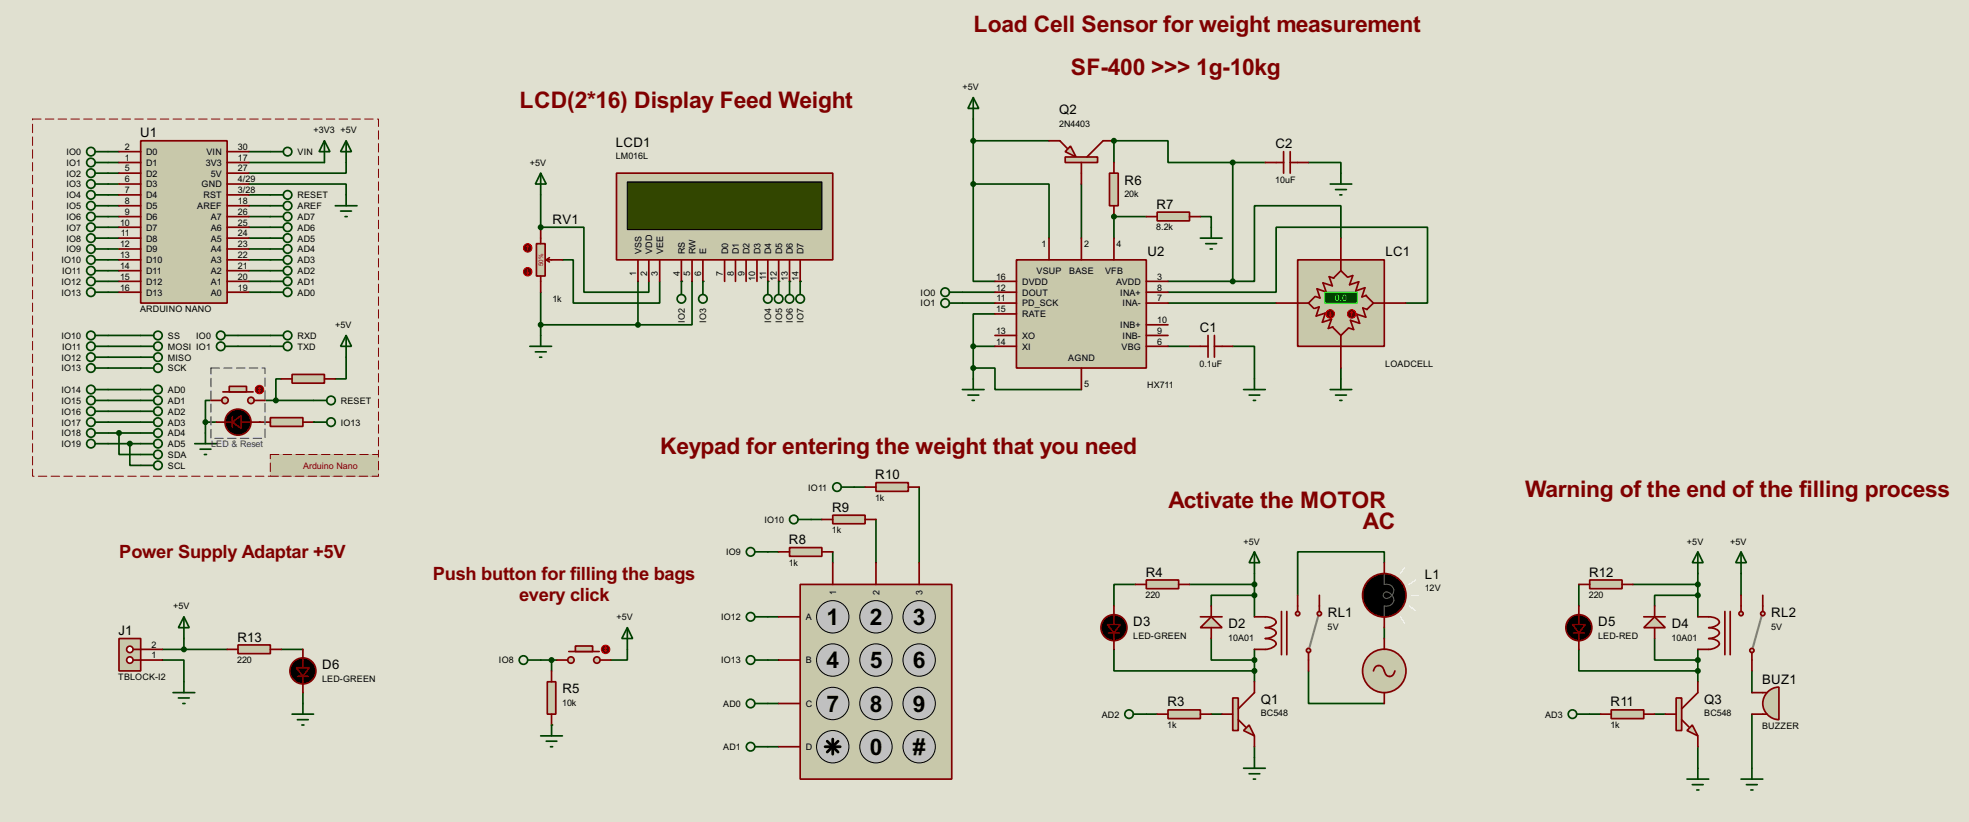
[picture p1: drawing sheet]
<svg xmlns="http://www.w3.org/2000/svg" width="462mm" height="193mm" viewBox="0 0 462 193" stroke-linecap="round" stroke-linejoin="round" font-family="sans-serif">
<path d="M0 0h462.4v193h-462.4z" fill="#e0e0d0"/>
<path d="M81.3 83.9v5.1h-2.5" fill="none" stroke="#004000" stroke-width=".4"/>
<circle cx="61" cy="99.1" r=".2" fill="#004000"/>
<path d="M25.4 78.8h7.7M25.4 81.3h7.7M25.4 83.9h7.7M25.4 86.4h7.7" fill="none" stroke="#004000" stroke-width=".4"/>
<circle cx="73.7" cy="99.1" r=".2" fill="#004000"/>
<g fill="none" stroke="#004000" stroke-width=".4">
<path d="M25.4 38.2h2.6M25.4 35.6h2.6M58.5 38.2h17.7M58.5 35.6h5M81.3 38.2v2.5h-22.8M25.4 40.7h2.6M25.4 43.2h2.6M25.4 45.8h2.6M25.4 48.3h2.6M25.4 50.9h2.6M25.4 53.4h2.6M25.4 55.9h2.6"/>
<path d="M25.4 58.5h2.6M58.5 43.2h22.8v2.6M58.5 45.8h5M58.5 48.3h5M58.5 50.9h5M58.5 53.4h5M58.5 55.9h5M58.5 58.5h5M127 45.8v7.6M25.4 61h2.6M25.4 63.6h2.6M25.4 66.1h2.6"/>
<path d="M25.4 68.6h2.6M55.9 78.8h7.6M58.5 61h5M58.5 63.6h5M58.5 66.1h5M58.5 68.6h5M127 68.6v10.2M127 76.3h22.9M132.1 61h2.6v10.2h20.3v-5.1M149.9 66.1v10.2M162.6 66.1v10.2h-12.7M25.4 91.5h7.7"/>
<path d="M25.4 94h7.7M25.4 96.6h7.7M25.4 99.1h7.7M48.3 99.1h2.5M48.3 99.1v2.6M49.6 94h-1.3v5.1M55.9 81.3h7.6M62.3 94h11.4M66.1 89h-1.3v5M25.4 101.7h7.7M25.4 104.2h7.7M28 101.7v5h5.1"/>
<path d="M30.5 104.2v5.1h2.6M307.4 157.5v7.7h17.8"/>
</g>
<circle cx="127" cy="53.4" r=".2" fill="#004000"/>
<path d="M127 53.4h10.2v15.2h15.2v-2.5" fill="none" stroke="#004000" stroke-width=".4"/>
<g fill="#004000">
<circle cx="160.1" cy="66.1" r=".2"/>
<circle cx="165.1" cy="66.1" r=".2"/>
<circle cx="180.4" cy="66.1" r=".2"/>
<circle cx="182.9" cy="66.1" r=".2"/>
<circle cx="185.5" cy="66.1" r=".2"/>
<circle cx="188" cy="66.1" r=".2"/>
</g>
<path d="M266.7 137.2h-5v5.1M279.4 137.2h15.3M294.7 139.8h-10.2v2.5M294.7 134.7v10.1M325.2 132.1v-2.5h-20.4v10.2M261.7 152.5v5h33M284.5 149.9v5.1h10.2M294.7 152.5v7.6M325.2 147.4v2.5M269.3 167.7h2.5M284.5 167.7h2.6M294.7 175.3v2.6" fill="none" stroke="#004000" stroke-width=".4"/>
<circle cx="129.6" cy="170.2" r=".2" fill="#004000"/>
<g fill="none" stroke="#004000" stroke-width=".4">
<path d="M228.6 28v15.2M228.6 33.1h17.8M228.6 43.2v22.9h5.1M228.6 43.2h17.8v12.7M254 43.2v12.7M261.7 50.9v5M274.4 68.6h25.4v-15.2h35.5v17.8h-5.1M274.4 71.2h25.4M274.4 81.3h5M289.6 81.3h5.1v7.7M315 86.4v2.6M127 155h3.8"/>
<path d="M129.6 155v2.5M147.4 152.5v2.5h-3.9"/>
</g>
<circle cx="261.7" cy="50.9" r=".2" fill="#004000"/>
<path d="M261.7 33.1v5.1M297.2 38.2h-7.6v27.9M261.7 50.9h7.6M282 50.9h2.5v2.5M315 55.9v-7.6h-20.3v17.8h-5.1M274.4 66.1h15.2" fill="none" stroke="#004000" stroke-width=".4"/>
<circle cx="261.7" cy="33.1" r=".2" fill="#004000"/>
<g fill="none" stroke="#004000" stroke-width=".4">
<path d="M22.4 35.6h3M22.4 38.2h3M81.3 33.1l1.3 2.5h-2.6zM81.3 33.1v5.1M261.7 33.1h12.7v5.1h15.2M307.4 38.2h7.6v2.5M22.4 53.4h3M22.4 50.9h3M22.4 48.3h3M22.4 45.8h3M22.4 43.2h3M22.4 40.7h3"/>
<path d="M22.4 55.9h3M22.4 58.5h3M63.5 48.3h3.1M63.5 55.9h3.1M63.5 58.5h3.1M22.4 68.6h3M22.4 61h3M22.4 63.6h3M22.4 66.1h3M33.1 78.8h3M63.5 68.6h3.1M63.5 61h3.1"/>
<path d="M63.5 63.6h3.1M63.5 66.1h3.1M226.1 68.6h7.6M226.1 71.2h7.6M233.7 73.7h-5.1v7.6M33.1 81.3h3M33.1 83.9h3M33.1 86.4h3M228.6 86.4h5.1v5.1h20.3M228.6 81.3h5.1M228.6 81.3v7.7M200.7 114.4h2.5"/>
<path d="M215.9 114.4v17.7M180.4 129.6h2.5M190.5 122h2.6M195.6 129.6v2.5M205.8 122v10.1M370.9 137.2v5.1M383.6 137.2h15.2M398.8 139.8h-10.1v2.5M398.8 134.7v10.1M409 134.7v5.1M38.1 155h5.1v5.1M38.1 152.5h15.3"/>
<path d="M43.2 149.9v2.6M66.1 152.5h5.1M180.4 144.8h2.5M180.4 155h2.5M370.9 152.5v5h27.9M388.7 149.9v5.1h10.1M398.8 152.5v7.6M411.5 157.5v5.1M71.2 162.6v2.6M180.4 165.2h2.5M180.4 175.3h2.5M373.4 167.7h2.6"/>
<path d="M388.7 167.7h2.5M398.8 175.3v5.1M411.5 167.7v12.7"/>
<circle cx="21.3" cy="35.6" r="1"/>
<circle cx="21.3" cy="38.2" r="1"/>
<circle cx="21.3" cy="40.7" r="1"/>
<circle cx="21.3" cy="43.2" r="1"/>
<circle cx="21.3" cy="45.8" r="1"/>
<circle cx="21.3" cy="48.3" r="1"/>
<circle cx="21.3" cy="50.9" r="1"/>
<circle cx="21.3" cy="53.4" r="1"/>
<circle cx="21.3" cy="58.5" r="1"/>
<circle cx="21.3" cy="55.9" r="1"/>
<circle cx="67.5" cy="48.3" r="1"/>
<circle cx="67.5" cy="58.5" r="1"/>
<circle cx="67.5" cy="55.9" r="1"/>
<circle cx="21.3" cy="61" r="1"/>
<circle cx="21.3" cy="63.6" r="1"/>
<circle cx="21.3" cy="66.1" r="1"/>
<circle cx="21.3" cy="68.6" r="1"/>
<circle cx="37.1" cy="78.8" r="1"/>
<circle cx="67.5" cy="66.1" r="1"/>
<circle cx="67.5" cy="63.6" r="1"/>
<circle cx="67.5" cy="68.6" r="1"/>
<circle cx="67.5" cy="61" r="1"/>
<circle cx="37.1" cy="86.4" r="1"/>
<circle cx="37.1" cy="81.3" r="1"/>
<circle cx="37.1" cy="83.9" r="1"/>
</g>
<path d="M68.6 87.9h7.6v2.1h-7.6z" fill="#c8c8aa" stroke="#800000" stroke-width=".4"/>
<path d="M50.8 99.1h3.8M54.6 97.8v2.6M56.7 99.1h4.3M66.1 89h2.5M76.2 89h2.6" fill="none" stroke="#800000" stroke-width=".4"/>
<path d="M81.3 78.8l1.3 2.5h-2.6zM81.3 78.8v5.1" fill="none" stroke="#004000" stroke-width=".4"/>
<g fill="#000" stroke="#800000" stroke-width=".4">
<path d="M54.6 99.1l2.1-1.5v3z"/>
<circle cx="55.9" cy="99.1" r="3.1"/>
</g>
<path d="M63.5 98.1h7.7v2h-7.7z" fill="#c8c8aa" stroke="#800000" stroke-width=".4"/>
<path d="M61 99.1h2.5M71.2 99.1h2.5" fill="none" stroke="#800000" stroke-width=".4"/>
<g fill="none" stroke="#004000" stroke-width=".4">
<path d="M63.5 78.8h3.1M63.5 81.3h3.1M45.8 104.2h5M47 105.5h2.6M48 106.7h.5M48.3 101.7v2.5"/>
<circle cx="67.5" cy="78.8" r="1"/>
<circle cx="67.5" cy="81.3" r="1"/>
</g>
<path d="M49.6 86.4h12.7v16.5h-12.7z" fill="none" stroke="#e0e0d0" stroke-width=".23"/>
<path d="M49.6 86.4h12.7v16.5h-12.7z" fill="none" stroke="#0000c0" stroke-width=".23" stroke-dasharray="2 1"/>
<g fill="#c8c8aa" stroke="#800000" stroke-width=".4">
<circle cx="58.9" cy="94" r=".75"/>
<circle cx="52.8" cy="94" r=".75"/>
</g>
<path d="M52.4 92h7.1" fill="none" stroke="#800000" stroke-width=".4"/>
<path d="M53.9 90.7h4v1.3h-4z" fill="#c8c8aa" stroke="#800000" stroke-width=".4"/>
<path d="M49.6 94h2.5M59.7 94h2.6" fill="none" stroke="#800000" stroke-width=".4"/>
<circle cx="60.9" cy="91.5" r="1" fill="#400000" stroke="#f00" stroke-width=".23"/>
<path d="M60.7 91.7l.3 .3M61 91v1M61 91l-.3 .2M61 91l.2 .2M61.2 91.7l-.2 .3" fill="none" stroke="#f00" stroke-width=".23"/>
<g fill="none" stroke="#004000" stroke-width=".4">
<path d="M22.4 78.8h3M52.9 78.8h3M22.4 81.3h3M22.4 83.9h3M22.4 86.4h3M22.4 99.1h3M22.4 91.5h3M22.4 94h3M22.4 96.6h3M33.1 99.1h3M33.1 91.5h3M33.1 94h3"/>
<path d="M33.1 96.6h3M52.9 81.3h3M73.7 99.1h3M73.7 94h3M22.4 101.7h3M22.4 104.2h3M33.1 101.7h3M33.1 104.2h3"/>
<circle cx="21.3" cy="78.8" r="1"/>
<circle cx="51.8" cy="78.8" r="1"/>
<circle cx="21.3" cy="99.1" r="1"/>
<circle cx="21.3" cy="96.6" r="1"/>
<circle cx="21.3" cy="94" r="1"/>
<circle cx="21.3" cy="81.3" r="1"/>
<circle cx="21.3" cy="86.4" r="1"/>
<circle cx="21.3" cy="83.9" r="1"/>
<circle cx="21.3" cy="91.5" r="1"/>
<circle cx="37.1" cy="96.6" r="1"/>
<circle cx="37.1" cy="99.1" r="1"/>
<circle cx="37.1" cy="94" r="1"/>
<circle cx="37.1" cy="91.5" r="1"/>
<circle cx="51.8" cy="81.3" r="1"/>
<circle cx="77.7" cy="99.1" r="1"/>
<circle cx="77.7" cy="94" r="1"/>
<circle cx="21.3" cy="101.7" r="1"/>
<circle cx="21.3" cy="104.2" r="1"/>
<circle cx="37.1" cy="104.2" r="1"/>
<circle cx="37.1" cy="101.7" r="1"/>
</g>
<g fill="#004000" stroke="#004000" stroke-width=".4">
<circle cx="64.8" cy="94" r=".5"/>
<circle cx="48.2" cy="99.1" r=".5"/>
</g>
<path d="M7.7 28h81.2v83.8h-81.2z" fill="none" stroke="#e0e0d0" stroke-width=".23"/>
<path d="M7.7 28h81.2v83.8h-81.2z" fill="none" stroke="#800000" stroke-width=".23" stroke-dasharray="2 1"/>
<g fill="#c8c8aa">
<path d="M63.5 106.7h25.4v5.1h-25.4z" fill-rule="evenodd"/>
<path d="M63.5 106.7h25.4v5.1h-25.4z" fill-rule="evenodd"/>
</g>
<path d="M63.5 106.7h25.4v5.1h-25.4z" fill="none" stroke="#c8c8aa" stroke-width=".23"/>
<path d="M63.5 106.7h25.4v5.1h-25.4z" fill="none" stroke="#800000" stroke-width=".23" stroke-dasharray="2 1"/>
<g fill="none" stroke="#004000" stroke-width=".4">
<path d="M33.1 106.7h3M33.1 109.3h3"/>
<circle cx="37.1" cy="109.3" r="1"/>
<circle cx="37.1" cy="106.7" r="1"/>
</g>
<g fill="#004000" stroke="#004000" stroke-width=".4">
<circle cx="27.9" cy="101.7" r=".5"/>
<circle cx="30.5" cy="104.2" r=".5"/>
</g>
<path d="M33.1 33.1h20.3v38.1h-20.3z" fill="#c8c8aa" stroke="#800000" stroke-width=".4"/>
<g fill="none" stroke="#800000" stroke-width=".4">
<path d="M28 38.2h5.1M28 35.6h5.1M53.4 38.2h5.1M53.4 35.6h5.1M28 40.7h5.1M28 43.2h5.1M28 45.8h5.1M28 48.3h5.1M28 50.9h5.1M28 53.4h5.1M28 55.9h5.1M28 58.5h5.1"/>
<path d="M53.4 40.7h5.1M53.4 43.2h5.1M53.4 45.8h5.1M53.4 48.3h5.1M53.4 50.9h5.1M53.4 53.4h5.1M53.4 55.9h5.1M53.4 58.5h5.1M28 61h5.1M28 63.6h5.1M28 66.1h5.1M28 68.6h5.1"/>
<path d="M53.4 61h5.1M53.4 63.6h5.1M53.4 66.1h5.1M53.4 68.6h5.1"/>
</g>
<g fill="none" stroke="#004000" stroke-width=".4">
<path d="M63.5 35.6h3.1M76.2 33.1l1.3 2.5h-2.5zM76.2 33.1v5.1M63.5 45.8h3.1M63.5 53.4h3.1M63.5 50.9h3.1M78.8 48.3h5.1M80 49.6h2.6M81.1 50.9h.5M81.3 45.8v2.5"/>
<circle cx="67.5" cy="35.6" r="1"/>
<circle cx="67.5" cy="45.8" r="1"/>
<circle cx="67.5" cy="50.9" r="1"/>
<circle cx="67.5" cy="53.4" r="1"/>
</g>
<path d="M144.8 40.7h50.8v20.3h-50.8z" fill="#c8c8aa" stroke="#800000" stroke-width=".4"/>
<path d="M147.4 42.7h45.7v11.2h-45.7z" fill="#324600" stroke="#000" stroke-width=".25"/>
<g fill="none" stroke="#800000" stroke-width=".4">
<path d="M149.9 61v5.1M152.4 61v5.1M155 61v5.1M160.1 61v5.1M162.6 61v5.1M165.1 61v5.1M170.2 61v5.1M172.8 61v5.1M175.3 61v5.1M177.8 61v5.1M180.4 61v5.1M182.9 61v5.1"/>
<path d="M185.5 61v5.1M188 61v5.1"/>
</g>
<g fill="#c8c8aa" stroke="#800000" stroke-width=".4">
<circle cx="140.2" cy="155" r=".75"/>
<circle cx="134.1" cy="155" r=".75"/>
</g>
<path d="M133.6 153h7.2" fill="none" stroke="#800000" stroke-width=".4"/>
<path d="M135.2 151.7h4v1.3h-4z" fill="#c8c8aa" stroke="#800000" stroke-width=".4"/>
<path d="M130.8 155h2.6M141 155h2.5" fill="none" stroke="#800000" stroke-width=".4"/>
<circle cx="142.2" cy="152.5" r="1" fill="#400000" stroke="#f00" stroke-width=".23"/>
<path d="M142 152.7l.3 .3M142.3 151.9v1.1M142.3 151.9l-.3 .3M142.3 151.9l.2 .3M142.5 152.7l-.2 .3" fill="none" stroke="#f00" stroke-width=".23"/>
<path d="M309.7 144.6l-2.1 7.3" fill="none" stroke="#808080" stroke-width=".5"/>
<g fill="#c8c8aa" stroke="#800000" stroke-width=".4">
<circle cx="307.3" cy="152.7" r=".5"/>
<circle cx="309.9" cy="144.1" r=".5"/>
</g>
<path d="M309.9 142.3v1.3" fill="none" stroke="#800000" stroke-width=".4"/>
<circle cx="304.8" cy="144.1" r=".5" fill="#c8c8aa" stroke="#800000" stroke-width=".4"/>
<path d="M304.8 139.8v3.8M309.9 139.8v2.5M294.7 144.8a8.5 8.5 0 0 1 4.2 .4 .88 .88 0 0 1 .9 .8 .88 .88 0 0 1-.9 .9l-1.7 .5h.6a2.08 2.08 0 0 1 2 1.2 2.67 2.67 0 0 1-2.6 1.3h.6a2.08 2.08 0 0 1 2 1.3 2.76 2.76 0 0 1-2.6 1.3h-2.5M301 143.6v10.1M302.3 143.6v10.1M307.4 153.2v4.3" fill="none" stroke="#800000" stroke-width=".4"/>
<path d="M292.1 171.5l1.3-1.3 1.3 2.6z" fill="#c8c8aa" stroke="#800000" stroke-width=".4"/>
<path d="M289.6 163.9h1.3v7.6h-1.3z" fill="#c8c8aa" stroke="#800000" stroke-width=".4"/>
<path d="M287.1 167.7h2.5M290.9 169l1.7 1.7M294.7 160.1v2.5l-3.8 3.8M294.7 172.8v2.5" fill="none" stroke="#800000" stroke-width=".4"/>
<circle cx="325.1" cy="157.5" r="5.1" fill="#c8c8aa" stroke="#800000" stroke-width=".4"/>
<path d="M322.6 157.5a1.28 1.28 0 0 1 1.3-1.3 1.28 1.28 0 0 1 1.3 1.3 1.25 1.25 0 0 0 1.2 1.3 1.25 1.25 0 0 0 1.3-1.3M325.2 149.9v2.6M325.2 162.6v2.6" fill="none" stroke="#800000" stroke-width=".4"/>
<path d="M126 57.2h2.1v7.6h-2.1z" fill="#c8c8aa" stroke="#800000" stroke-width=".4"/>
<path d="M127 53.4v3.8M127 64.8v3.8M128.3 61l.8 .5M128.3 61h3.8M129.1 60.5l-.8 .5" fill="none" stroke="#800000" stroke-width=".4"/>
<circle cx="123.9" cy="58.2" r="1" fill="#400000" stroke="#f00" stroke-width=".23"/>
<path d="M124 57.7l-.3 .3M124 57.7l.2 .3M124 57.7v1" fill="none" stroke="#f00" stroke-width=".23"/>
<circle cx="123.9" cy="63.8" r="1" fill="#400000" stroke="#f00" stroke-width=".23"/>
<path d="M123.7 64.1l.3 .2M124 63.3v1M124.2 64.1l-.2 .2" fill="none" stroke="#f00" stroke-width=".23"/>
<g fill="none" stroke="#004000" stroke-width=".4">
<path d="M127 40.7l1.3 2.5h-2.5zM127 40.7v5.1M127 78.8v2.5M160.1 66.1v3M165.1 66.1v3M180.4 66.1v3M182.9 66.1v3M185.5 66.1v3M188 66.1v3M124.5 81.3h5.1M125.8 82.6h2.5M126.8 83.9h.5"/>
<circle cx="160" cy="70.2" r="1"/>
<circle cx="165.1" cy="70.2" r="1"/>
<circle cx="180.3" cy="70.2" r="1"/>
<circle cx="182.9" cy="70.2" r="1"/>
<circle cx="185.4" cy="70.2" r="1"/>
<circle cx="187.9" cy="70.2" r="1"/>
</g>
<g fill="#004000" stroke="#004000" stroke-width=".4">
<circle cx="127" cy="76.3" r=".5"/>
<circle cx="149.8" cy="76.3" r=".5"/>
<circle cx="127" cy="53.4" r=".5"/>
</g>
<path d="M274.4 166.7h7.6v2h-7.6z" fill="#c8c8aa" stroke="#800000" stroke-width=".4"/>
<path d="M325.2 132.1v2.6M325.2 144.8v2.6M271.8 167.7h2.6M282 167.7h2.5" fill="none" stroke="#800000" stroke-width=".4"/>
<circle cx="325.1" cy="139.8" r="5.1" fill="#000" stroke="#800000" stroke-width=".4"/>
<path d="M325.2 134.7v2.5a1.68 1.68 0 0 1 2.2 1.2 1.68 1.68 0 0 1-1.4 2 .81 .81 0 0 1-1.1-.9 .81 .81 0 0 1 1.4-.3 1.65 1.65 0 0 1 1 2.1 1.65 1.65 0 0 1-2.1 1v2.5" fill="none" stroke="#606060" stroke-width=".25"/>
<path d="M330 133.2l-1 1.5M331.5 139.8h1.8M332.5 136.2l-1.5 1M329 144.8l1 1.6M331 142.3l1.5 1" fill="none" stroke="#feffff" stroke-width=".25"/>
<path d="M294.7 129.6l1.2 2.5h-2.5zM294.7 129.6v5.1" fill="none" stroke="#004000" stroke-width=".4"/>
<path d="M284.5 144.8l2.6 2.6h-5.1z" fill="#c8c8aa" stroke="#800000" stroke-width=".4"/>
<path d="M260.4 148.6h2.5M261.7 142.3v4.3M261.7 148.6v3.9M282 144.8h5.1M284.5 142.3v2.5M284.5 147.4v2.5" fill="none" stroke="#800000" stroke-width=".4"/>
<g fill="#004000" stroke="#004000" stroke-width=".4">
<circle cx="294.6" cy="139.8" r=".5"/>
<circle cx="294.6" cy="155" r=".5"/>
</g>
<g fill="#000" stroke="#800000" stroke-width=".4">
<path d="M260.1 146.6h3.1l-1.5 2z"/>
<circle cx="261.6" cy="147.4" r="3.1"/>
</g>
<path d="M269.3 136.2h7.6v2h-7.6z" fill="#c8c8aa" stroke="#800000" stroke-width=".4"/>
<path d="M266.7 137.2h2.6M276.9 137.2h2.5" fill="none" stroke="#800000" stroke-width=".4"/>
<g fill="#004000" stroke="#004000" stroke-width=".4">
<circle cx="294.6" cy="137.2" r=".5"/>
<circle cx="294.6" cy="157.5" r=".5"/>
</g>
<g fill="none" stroke="#004000" stroke-width=".4">
<path d="M266.2 167.7h3.1M294.7 177.9v2.5M292.1 180.4h5.1M293.4 181.7h2.5M294.4 182.9h.5"/>
<circle cx="265.2" cy="167.7" r="1"/>
</g>
<path d="M128.6 160.1h2v7.6h-2z" fill="#c8c8aa" stroke="#800000" stroke-width=".4"/>
<path d="M129.6 157.5v2.6M129.6 167.7v2.5" fill="none" stroke="#800000" stroke-width=".4"/>
<g fill="none" stroke="#004000" stroke-width=".4">
<path d="M124 155h3M147.4 147.4l1.2 2.5h-2.5zM147.4 147.4v5.1M127 172.8h5.1M128.3 174h2.5M129.3 175.3h.5M129.6 170.2v2.6"/>
<circle cx="122.9" cy="155" r="1"/>
</g>
<circle cx="129.5" cy="155" r=".5" fill="#004000" stroke="#004000" stroke-width=".4"/>
<path d="M304.8 61h20.4v20.3h-20.4z" fill="#c8c8aa" stroke="#800000" stroke-width=".4"/>
<g fill="none" stroke="#800000" stroke-width=".4">
<path d="M304.8 71.2h2.6M307.4 71.2l1.2 1.2M308.8 72.4l1.1-.3-.7 2.1 2.1-.7-.7 2.2 2.2-.7-.8 2.1 1.1-.3M308.9 69.7l-1.5 1.5M313 76.8l2 2M313.3 65.3l-1.1-.3 .8 2.1-2.2-.7 .7 2.2-2.1-.8 .7 2.2-1.1-.4M315 61v2.6M315 78.8v2.5M315 63.6l-1.8 1.7M315 63.6l1.5 1.5M316.7 65.1l1.1-.4-.8 2.2 2.2-.7-.7 2.1 2.1-.7-.7 2.1 1.1-.3M316.8 77l-1.8 1.8"/>
<path d="M320.8 69.4l1.8 1.8M321.2 72.7l-1.1-.4 .7 2.2-2.1-.7 .7 2.1-2.2-.7 .8 2.2-1.1-.4M322.6 71.2h2.6M322.6 71.2l-1.5 1.5"/>
</g>
<path d="M311.2 68.6h7.6v2.6h-7.6z" fill="#004000" stroke="#0f0" stroke-width=".23"/>
<path d="M315 55.9v5.1M299.8 71.2h5M325.2 71.2h5M315 81.3v5.1" fill="none" stroke="#800000" stroke-width=".4"/>
<circle cx="317.5" cy="73.7" r="1" fill="#400000" stroke="#f00" stroke-width=".23"/>
<path d="M317.5 73.2l-.2 .3M317.5 73.2l.3 .3M317.5 73.2v1" fill="none" stroke="#f00" stroke-width=".23"/>
<circle cx="312.4" cy="73.7" r="1" fill="#400000" stroke="#f00" stroke-width=".23"/>
<path d="M312.2 74l.3 .2M312.5 73.2v1M312.7 74l-.2 .2" fill="none" stroke="#f00" stroke-width=".23"/>
<path d="M238.8 61h30.5v25.4h-30.5z" fill="#c8c8aa" stroke="#800000" stroke-width=".4"/>
<g fill="none" stroke="#800000" stroke-width=".4">
<path d="M246.4 55.9v5.1M254 55.9v5.1M261.7 55.9v5.1M233.7 68.6h5.1M233.7 71.2h5.1M233.7 78.8h5.1M233.7 66.1h5.1M233.7 73.7h5.1M269.3 68.6h5.1M269.3 71.2h5.1M269.3 76.3h5.1M269.3 78.8h5.1"/>
<path d="M269.3 66.1h5.1M283.8 78.8v5.1M285.3 78.8v5.1M233.7 81.3h5.1M254 86.4v5.1M269.3 81.3h5.1M279.4 81.3h4.4M285.3 81.3h4.3"/>
</g>
<path d="M292.1 91.5h5.1M293.4 92.8h2.5M294.4 94h.5M294.7 89v2.5M312.5 91.5h5M313.7 92.8h2.6M314.7 94h.5M315 89v2.5" fill="none" stroke="#004000" stroke-width=".4"/>
<path d="M251.5 34.3l1.3 2.6-2.6-1.3z" fill="#c8c8aa" stroke="#800000" stroke-width=".4"/>
<path d="M250.2 36.9h7.6v1.3h-7.6z" fill="#c8c8aa" stroke="#800000" stroke-width=".4"/>
<path d="M246.4 33.1h2.6l1.7 1.8M254 38.2v5M261.7 33.1h-2.6l-3.8 3.8" fill="none" stroke="#800000" stroke-width=".4"/>
<g fill="#004000" stroke="#004000" stroke-width=".4">
<circle cx="228.6" cy="43.2" r=".5"/>
<circle cx="228.6" cy="33.1" r=".5"/>
</g>
<path d="M228.6 22.9l1.3 2.6h-2.5zM228.6 22.9v5.1" fill="none" stroke="#004000" stroke-width=".4"/>
<path d="M260.6 40.7h2.1v7.6h-2.1z" fill="#c8c8aa" stroke="#800000" stroke-width=".4"/>
<path d="M261.7 38.2v2.5M261.7 48.3v2.6" fill="none" stroke="#800000" stroke-width=".4"/>
<path d="M271.8 49.8h7.6v2.1h-7.6z" fill="#c8c8aa" stroke="#800000" stroke-width=".4"/>
<path d="M297.2 38.2h4.3M301.5 35.6v5.1M303.1 35.6v5.1M303.1 38.2h4.3M269.3 50.9h2.5M279.4 50.9h2.6" fill="none" stroke="#800000" stroke-width=".4"/>
<g fill="#004000" stroke="#004000" stroke-width=".4">
<circle cx="261.6" cy="50.9" r=".5"/>
<circle cx="289.5" cy="66.1" r=".5"/>
<circle cx="289.5" cy="38.2" r=".5"/>
<circle cx="261.6" cy="33.1" r=".5"/>
<circle cx="228.6" cy="81.3" r=".5"/>
</g>
<g fill="none" stroke="#004000" stroke-width=".4">
<path d="M282 55.9h5.1M283.2 57.2h2.6M284.3 58.5h.5M284.5 53.4v2.5M312.5 43.2h5M313.7 44.5h2.6M314.7 45.8h.5M315 40.7v2.5M223 68.6h3.1M226.1 91.5h5.1M227.4 92.8h2.5M228.4 94h.5"/>
<path d="M228.6 89v2.5"/>
<circle cx="222" cy="68.6" r="1"/>
</g>
<path d="M188 137.2h35.6v45.7h-35.6z" fill="#c8c8aa" stroke="#800000" stroke-width=".4"/>
<g fill="#c0c0c0" stroke="#000" stroke-width=".23">
<circle cx="195.6" cy="144.8" r="3.8"/>
<circle cx="205.7" cy="144.8" r="3.8"/>
<circle cx="215.9" cy="144.8" r="3.8"/>
<circle cx="195.6" cy="155" r="3.8"/>
<circle cx="205.7" cy="155" r="3.8"/>
<circle cx="215.9" cy="155" r="3.8"/>
<circle cx="195.6" cy="165.2" r="3.8"/>
<circle cx="205.7" cy="165.2" r="3.8"/>
<circle cx="215.9" cy="165.2" r="3.8"/>
<circle cx="195.6" cy="175.3" r="3.8"/>
<circle cx="205.7" cy="175.3" r="3.8"/>
<circle cx="215.9" cy="175.3" r="3.8"/>
</g>
<path d="M193.8 175.3h3.6M194.3 174l2.6 2.6M195.6 173.5v3.6M196.9 174l-2.6 2.6" fill="none" stroke="#000" stroke-width=".65"/>
<path d="M195.6 132.1v5.1M205.8 132.1v5.1M215.9 132.1v5.1M182.9 144.8h5.1M182.9 155h5.1M182.9 165.2h5.1M182.9 175.3h5.1" fill="none" stroke="#800000" stroke-width=".4"/>
<g fill="none" stroke="#004000" stroke-width=".4">
<path d="M177.3 129.6h3.1M177.3 144.8h3.1M177.3 155h3.1M177.3 165.2h3.1M177.3 175.3h3.1"/>
<circle cx="176.3" cy="129.6" r="1"/>
<circle cx="176.3" cy="144.8" r="1"/>
<circle cx="176.3" cy="155" r="1"/>
<circle cx="176.3" cy="165.2" r="1"/>
<circle cx="176.3" cy="175.3" r="1"/>
</g>
<path d="M185.5 128.6h7.6v2h-7.6z" fill="#c8c8aa" stroke="#800000" stroke-width=".4"/>
<path d="M182.9 129.6h2.6M193.1 129.6h2.5" fill="none" stroke="#800000" stroke-width=".4"/>
<path d="M195.6 121h7.6v2h-7.6z" fill="#c8c8aa" stroke="#800000" stroke-width=".4"/>
<path d="M193.1 122h2.5M203.2 122h2.6" fill="none" stroke="#800000" stroke-width=".4"/>
<path d="M205.8 113.3h7.6v2.1h-7.6z" fill="#c8c8aa" stroke="#800000" stroke-width=".4"/>
<path d="M203.2 114.4h2.6M213.4 114.4h2.5" fill="none" stroke="#800000" stroke-width=".4"/>
<g fill="none" stroke="#004000" stroke-width=".4">
<path d="M197.6 114.4h3.1M187.5 122h3"/>
<circle cx="196.6" cy="114.4" r="1"/>
<circle cx="186.4" cy="122" r="1"/>
</g>
<path d="M413.8 144.6l-2 7.3" fill="none" stroke="#808080" stroke-width=".5"/>
<g fill="#c8c8aa" stroke="#800000" stroke-width=".4">
<circle cx="411.5" cy="152.7" r=".5"/>
<circle cx="414" cy="144.1" r=".5"/>
</g>
<path d="M414.1 142.3v1.3" fill="none" stroke="#800000" stroke-width=".4"/>
<circle cx="408.9" cy="144.1" r=".5" fill="#c8c8aa" stroke="#800000" stroke-width=".4"/>
<path d="M409 139.8v3.8M414.1 139.8v2.5M398.8 144.8a8.3 8.3 0 0 1 4.3 .4 .89 .89 0 0 1 .8 .8 .89 .89 0 0 1-.8 .9l-1.7 .5h.6a2.01 2.01 0 0 1 1.9 1.2 2.58 2.58 0 0 1-2.5 1.3h.6a2.01 2.01 0 0 1 1.9 1.3 2.66 2.66 0 0 1-2.5 1.3h-2.6M405.2 143.6v10.1M406.4 143.6v10.1M411.5 153.2v4.3" fill="none" stroke="#800000" stroke-width=".4"/>
<path d="M397.5 170.2l1.3 2.6-2.5-1.3z" fill="#c8c8aa" stroke="#800000" stroke-width=".4"/>
<path d="M393.7 163.9h1.3v7.6h-1.3z" fill="#c8c8aa" stroke="#800000" stroke-width=".4"/>
<path d="M391.2 167.7h2.5M395 169l1.8 1.7M398.8 160.1v2.5l-3.8 3.8M398.8 172.8v2.5" fill="none" stroke="#800000" stroke-width=".4"/>
<path d="M378.5 166.7h7.6v2h-7.6z" fill="#c8c8aa" stroke="#800000" stroke-width=".4"/>
<path d="M376 167.7h2.5M386.1 167.7h2.6" fill="none" stroke="#800000" stroke-width=".4"/>
<path d="M398.8 129.6l1.3 2.5h-2.6zM398.8 129.6v5.1" fill="none" stroke="#004000" stroke-width=".4"/>
<path d="M388.7 144.8l2.5 2.6h-5.1z" fill="#c8c8aa" stroke="#800000" stroke-width=".4"/>
<path d="M386.1 144.8h5.1M388.7 142.3v2.5M388.7 147.4v2.5" fill="none" stroke="#800000" stroke-width=".4"/>
<g fill="#004000" stroke="#004000" stroke-width=".4">
<circle cx="398.8" cy="139.8" r=".5"/>
<circle cx="398.8" cy="155" r=".5"/>
</g>
<path d="M373.4 136.2h7.6v2h-7.6z" fill="#c8c8aa" stroke="#800000" stroke-width=".4"/>
<path d="M370.9 137.2h2.5M381 137.2h2.6M369.6 148.6h2.5M370.9 142.3v4.3M370.9 148.6v3.9" fill="none" stroke="#800000" stroke-width=".4"/>
<g fill="#004000" stroke="#004000" stroke-width=".4">
<circle cx="398.8" cy="137.2" r=".5"/>
<circle cx="398.8" cy="157.5" r=".5"/>
</g>
<g fill="none" stroke="#004000" stroke-width=".4">
<path d="M409 129.6l1.2 2.5h-2.5zM409 129.6v5.1M370.4 167.7h3M396.3 182.9h5.1M397.5 184.2h2.6M398.6 185.5h.5M398.8 180.4v2.5"/>
<circle cx="369.3" cy="167.7" r="1"/>
</g>
<g fill="#000" stroke="#800000" stroke-width=".4">
<path d="M369.4 146.6h3l-1.5 2z"/>
<circle cx="370.8" cy="147.4" r="3.1"/>
</g>
<path d="M415.2 162.5a3.8 3.8 0 0 1 2.7-1.2v7.7a3.8 3.8 0 0 1-3.5-2.4 3.8 3.8 0 0 1 .8-4.1z" fill-rule="evenodd" fill="#c8c8aa" stroke="#800000" stroke-width=".4"/>
<path d="M411.5 167.7h3.6M411.5 162.6h3.6" fill="none" stroke="#800000" stroke-width=".4"/>
<path d="M409 182.9h5.1M410.2 184.2h2.6M411.3 185.5h.5M411.5 180.4v2.5" fill="none" stroke="#004000" stroke-width=".4"/>
<path d="M28 149.9h5.1v7.6h-5.1z" fill="#c8c8aa" stroke="#800000" stroke-width=".4"/>
<path d="M31.3 155h1.8" fill="none" stroke="#800000" stroke-width=".4"/>
<circle cx="30.5" cy="155" r=".75" fill="#feffff" stroke="#800000" stroke-width=".4"/>
<path d="M31.3 152.5h1.8" fill="none" stroke="#800000" stroke-width=".4"/>
<circle cx="30.5" cy="152.5" r=".75" fill="#feffff" stroke="#800000" stroke-width=".4"/>
<path d="M33.1 155h5M33.1 152.5h5" fill="none" stroke="#800000" stroke-width=".4"/>
<path d="M43.2 144.8l1.3 2.6h-2.6zM43.2 144.8v5.1M40.7 162.6h5.1M41.9 163.9h2.6M43 165.2h.5M43.2 160.1v2.5" fill="none" stroke="#004000" stroke-width=".4"/>
<path d="M55.9 151.4h7.6v2.1h-7.6z" fill="#c8c8aa" stroke="#800000" stroke-width=".4"/>
<path d="M53.4 152.5h2.5M63.5 152.5h2.6M69.9 158.8h2.5M71.2 152.5v4.3M71.2 158.8v3.8" fill="none" stroke="#800000" stroke-width=".4"/>
<g fill="#004000" stroke="#004000" stroke-width=".4">
<circle cx="43.2" cy="152.5" r=".5"/>
<circle cx="228.6" cy="86.4" r=".5"/>
</g>
<g fill="#000" stroke="#800000" stroke-width=".4">
<path d="M69.6 156.8h3.1l-1.5 2z"/>
<circle cx="71.1" cy="157.5" r="3.1"/>
</g>
<g fill="none" stroke="#004000" stroke-width=".4">
<path d="M223 71.2h3.1M68.6 167.7h5.1M69.9 169h2.5M70.9 170.2h.5M71.2 165.2v2.5"/>
<circle cx="222" cy="71.2" r="1"/>
</g>
<g font-size="6" fill="#800000">
<text x="228.7" y="7.4">Load Cell Sensor for weight measurement</text>
<text x="251.5" y="17.6">SF-400 &gt;&gt;&gt; 1g-10kg</text>
<text x="122" y="25.2">LCD(2*16) Display Feed Weight</text>
<text x="155" y="106.6">Keypad for entering the weight that you need</text>
<text x="274.4" y="119.3">Activate the MOTOR</text>
<text x="358.2" y="116.7">Warning of the end of the filling process</text>
<text x="320.1" y="124.3">AC</text>
</g>
<g font-size="6">
<text x="194.2" y="146.7">1</text>
<text x="204.3" y="146.7">2</text>
<text x="214.5" y="146.7">3</text>
<text x="194.2" y="156.9">4</text>
<text x="204.3" y="156.9">5</text>
<text x="214.5" y="156.9">6</text>
<text x="194.2" y="167.1">7</text>
<text x="204.3" y="167.1">8</text>
<text x="214.5" y="167.1">9</text>
<text x="204.3" y="177.2">0</text>
<text x="214.5" y="177.2">#</text>
</g>
<g font-size="4.8" fill="#800000">
<text x="28" y="131">Power Supply Adaptar +5V</text>
<text x="101.7" y="136.1">Push button for filling the bags</text>
<text x="122" y="141.2">every click</text>
</g>
<g font-size="3.5">
<text x="248.8" y="26.8">Q2</text>
<text x="32.9" y="32.3">U1</text>
<text x="144.7" y="34.5">LCD1</text>
<text x="299.6" y="34.8">C2</text>
<text x="264.2" y="43.4">R6</text>
<text x="129.8" y="52.6">RV1</text>
<text x="271.7" y="49">R7</text>
<text x="269.5" y="60.2">U2</text>
<text x="325.4" y="60.2">LC1</text>
<text x="281.8" y="78">C1</text>
<text x="205.6" y="112.5">R10</text>
<text x="195.5" y="120.2">R9</text>
<text x="185.3" y="127.8">R8</text>
<text x="269.1" y="135.4">R4</text>
<text x="334.7" y="135.9">L1</text>
<text x="373.3" y="135.4">R12</text>
<text x="27.8" y="149.1">J1</text>
<text x="266.2" y="147">D3</text>
<text x="288.6" y="147.5">D2</text>
<text x="311.9" y="145">RL1</text>
<text x="375.4" y="147">D5</text>
<text x="392.7" y="147.5">D4</text>
<text x="416.1" y="145">RL2</text>
<text x="55.8" y="150.6">R13</text>
<text x="75.7" y="157.2">D6</text>
<text x="413.9" y="160.5">BUZ1</text>
<text x="132.1" y="162.8">R5</text>
<text x="274.2" y="165.9">R3</text>
<text x="296.2" y="165.3">Q1</text>
<text x="378.3" y="165.9">R11</text>
<text x="400.3" y="165.3">Q3</text>
</g>
<g font-size="2.4">
<text x="226.1" y="21.2">+5V</text>
<text x="248.8" y="29.8">2N4403</text>
<text x="29.4" y="35.2">2</text>
<text x="55.9" y="35.2">30</text>
<text x="73.7" y="31.3">+3V3 +5V</text>
<text x="15.6" y="41.5">IO2</text>
<text x="15.6" y="36.4">IO0</text>
<text x="15.6" y="39">IO1</text>
<text x="29.4" y="37.7">1</text>
<text x="29.4" y="40.2">5</text>
<text x="34.3" y="39">D1</text>
<text x="34.3" y="36.4">D0</text>
<text x="34.3" y="41.5">D2</text>
<text x="48.4" y="39">3V3</text>
<text x="48.5" y="36.4">VIN</text>
<text x="49.5" y="41.5">5V</text>
<text x="55.9" y="40.2">27</text>
<text x="55.9" y="37.7">17</text>
<text x="69.9" y="36.4">VIN</text>
<text x="124.5" y="39">+5V</text>
<text x="144.6" y="37.4">LM016L</text>
<text x="15.6" y="46.6">IO4</text>
<text x="15.6" y="44">IO3</text>
<text x="29.4" y="42.8">6</text>
<text x="29.4" y="45.4">7</text>
<text x="29.4" y="47.9">8</text>
<text x="34.3" y="44">D3</text>
<text x="34.3" y="46.6">D4</text>
<text x="47.3" y="44">GND</text>
<text x="47.8" y="46.6">RST</text>
<text x="55.9" y="42.8">4/29</text>
<text x="55.9" y="47.9">18</text>
<text x="55.9" y="45.4">3/28</text>
<text x="69.9" y="46.6">RESET</text>
<text x="264.1" y="46.3">20k</text>
<text x="299.6" y="42.9">10uF</text>
<text x="15.6" y="51.7">IO6</text>
<text x="15.6" y="49.1">IO5</text>
<text x="28.2" y="52.9">10</text>
<text x="29.4" y="50.4">9</text>
<text x="34.3" y="49.1">D5</text>
<text x="34.3" y="51.7">D6</text>
<text x="46.3" y="49.1">AREF</text>
<text x="49.5" y="51.7">A7</text>
<text x="55.9" y="50.4">26</text>
<text x="55.9" y="52.9">25</text>
<text x="69.9" y="49.1">AREF</text>
<text x="69.9" y="51.7">AD7</text>
<text x="15.6" y="54.2">IO7</text>
<text x="15.6" y="56.7">IO8</text>
<text x="15.6" y="59.3">IO9</text>
<text x="28.2" y="58.1">12</text>
<text x="28.4" y="55.5">11</text>
<text x="34.3" y="54.2">D7</text>
<text x="34.3" y="56.7">D8</text>
<text x="34.3" y="59.3">D9</text>
<text x="49.5" y="54.2">A6</text>
<text x="49.5" y="56.7">A5</text>
<text x="49.5" y="59.3">A4</text>
<text x="55.9" y="55.5">24</text>
<text x="55.9" y="58.1">23</text>
<text x="69.9" y="59.3">AD4</text>
<text x="69.9" y="56.7">AD5</text>
<text x="69.9" y="54.2">AD6</text>
<text x="150.6" y="59.7" transform="rotate(-90 150.6 59.7)">VSS</text>
<text x="153.2" y="59.7" transform="rotate(-90 153.2 59.7)">VDD</text>
<text x="155.8" y="59.7" transform="rotate(-90 155.8 59.7)">VEE</text>
<text x="160.9" y="59.7" transform="rotate(-90 160.9 59.7)">RS</text>
<text x="163.3" y="59.7" transform="rotate(-90 163.3 59.7)">RW</text>
<text x="165.9" y="59.7" transform="rotate(-90 165.9 59.7)">E</text>
<text x="171" y="59.7" transform="rotate(-90 171 59.7)">D0</text>
<text x="173.6" y="59.7" transform="rotate(-90 173.6 59.7)">D1</text>
<text x="176" y="59.7" transform="rotate(-90 176 59.7)">D2</text>
<text x="178.6" y="59.7" transform="rotate(-90 178.6 59.7)">D3</text>
<text x="181.2" y="59.7" transform="rotate(-90 181.2 59.7)">D4</text>
<text x="183.7" y="59.7" transform="rotate(-90 183.7 59.7)">D5</text>
<text x="186.3" y="59.7" transform="rotate(-90 186.3 59.7)">D6</text>
<text x="188.7" y="59.7" transform="rotate(-90 188.7 59.7)">D7</text>
<text x="244.6" y="58.1">1</text>
<text x="254.7" y="58.1">2</text>
<text x="262.3" y="58.1">4</text>
<text x="271.6" y="54">8.2k</text>
<text x="14.4" y="61.8">IO10</text>
<text x="14.6" y="64.4">IO11</text>
<text x="28.2" y="60.6">13</text>
<text x="28.2" y="63.1">14</text>
<text x="28.2" y="65.6">15</text>
<text x="34.3" y="61.8">D10</text>
<text x="34.3" y="64.4">D11</text>
<text x="49.5" y="61.8">A3</text>
<text x="49.5" y="64.4">A2</text>
<text x="55.9" y="60.6">22</text>
<text x="55.9" y="63.1">21</text>
<text x="55.9" y="65.6">20</text>
<text x="69.9" y="64.4">AD2</text>
<text x="69.9" y="61.8">AD3</text>
<text x="149.5" y="64.7" transform="rotate(-90 149.5 64.7)">1</text>
<text x="152" y="64.7" transform="rotate(-90 152 64.7)">2</text>
<text x="154.6" y="64.7" transform="rotate(-90 154.6 64.7)">3</text>
<text x="159.7" y="64.7" transform="rotate(-90 159.7 64.7)">4</text>
<text x="162.2" y="64.7" transform="rotate(-90 162.2 64.7)">5</text>
<text x="164.7" y="64.7" transform="rotate(-90 164.7 64.7)">6</text>
<text x="169.8" y="64.7" transform="rotate(-90 169.8 64.7)">7</text>
<text x="172.4" y="64.7" transform="rotate(-90 172.4 64.7)">8</text>
<text x="174.9" y="64.7" transform="rotate(-90 174.9 64.7)">9</text>
<text x="177.4" y="65.8" transform="rotate(-90 177.4 65.8)">10</text>
<text x="180" y="65.7" transform="rotate(-90 180 65.7)">11</text>
<text x="182.5" y="65.9" transform="rotate(-90 182.5 65.9)">12</text>
<text x="185.1" y="65.9" transform="rotate(-90 185.1 65.9)">13</text>
<text x="187.6" y="65.9" transform="rotate(-90 187.6 65.9)">14</text>
<text x="234" y="65.6">16</text>
<text x="243.5" y="64.2">VSUP</text>
<text x="251.1" y="64.2">BASE</text>
<text x="259.6" y="64.2">VFB</text>
<text x="271.8" y="65.6">3</text>
<text x="14.4" y="66.9">IO12</text>
<text x="14.4" y="69.4">IO13</text>
<text x="28.2" y="68.2">16</text>
<text x="34.3" y="66.9">D12</text>
<text x="34.3" y="69.4">D13</text>
<text x="49.5" y="66.9">A1</text>
<text x="49.5" y="69.4">A0</text>
<text x="55.9" y="68.2">19</text>
<text x="69.9" y="69.4">AD0</text>
<text x="69.9" y="66.9">AD1</text>
<text x="129.8" y="70.8">1k</text>
<text x="216.2" y="69.4">IO0</text>
<text x="216.2" y="72">IO1</text>
<text x="234" y="68.2">12</text>
<text x="234.1" y="70.8">11</text>
<text x="240.1" y="66.9">DVDD</text>
<text x="240.1" y="69.4">DOUT</text>
<text x="240.1" y="72">PD_SCK</text>
<text x="262.2" y="66.9">AVDD</text>
<text x="263.1" y="69.4">INA+</text>
<text x="263.7" y="72">INA-</text>
<text x="271.8" y="68.2">8</text>
<text x="271.8" y="70.8">7</text>
<text x="32.9" y="73.4">ARDUINO NANO</text>
<text x="78.8" y="77.1">+5V</text>
<text x="160.9" y="75.9" transform="rotate(-90 160.9 75.9)">IO2</text>
<text x="165.9" y="75.9" transform="rotate(-90 165.9 75.9)">IO3</text>
<text x="181.2" y="75.9" transform="rotate(-90 181.2 75.9)">IO4</text>
<text x="183.7" y="75.9" transform="rotate(-90 183.7 75.9)">IO5</text>
<text x="186.3" y="75.9" transform="rotate(-90 186.3 75.9)">IO6</text>
<text x="188.7" y="75.9" transform="rotate(-90 188.7 75.9)">IO7</text>
<text x="234" y="73.3">15</text>
<text x="240.1" y="74.5">RATE</text>
<text x="263.1" y="77.1">INB+</text>
<text x="271.8" y="75.8">10</text>
<text x="14.4" y="79.6">IO10</text>
<text x="14.6" y="82.1">IO11</text>
<text x="39.4" y="79.6">SS</text>
<text x="39.4" y="82.1">MOSI IO1</text>
<text x="46.1" y="79.6">IO0</text>
<text x="69.9" y="79.6">RXD</text>
<text x="69.9" y="82.1">TXD</text>
<text x="234" y="78.3">13</text>
<text x="234" y="80.9">14</text>
<text x="240.1" y="79.6">XO</text>
<text x="240.1" y="82.1">XI</text>
<text x="263.4" y="82.1">VBG</text>
<text x="263.7" y="79.6">INB-</text>
<text x="271.8" y="78.3">9</text>
<text x="271.8" y="80.9">6</text>
<text x="14.4" y="84.7">IO12</text>
<text x="14.4" y="87.2">IO13</text>
<text x="39.4" y="84.7">MISO</text>
<text x="39.4" y="87.2">SCK</text>
<text x="250.9" y="84.7">AGND</text>
<text x="281.8" y="86.1">0.1uF</text>
<text x="325.4" y="86.1">LOADCELL</text>
<text x="14.4" y="92.3">IO14</text>
<text x="14.4" y="94.8">IO15</text>
<text x="39.4" y="92.3">AD0</text>
<text x="39.4" y="94.8">AD1</text>
<text x="80" y="94.8">RESET</text>
<text x="254.7" y="91">5</text>
<text x="269.5" y="91.2">HX711</text>
<text x="14.4" y="97.4">IO16</text>
<text x="14.4" y="99.9">IO17</text>
<text x="39.4" y="97.4">AD2</text>
<text x="39.4" y="99.9">AD3</text>
<text x="80" y="99.9">IO13</text>
<text x="14.4" y="102.5">IO18</text>
<text x="14.4" y="105">IO19</text>
<text x="39.4" y="102.5">AD4</text>
<text x="39.4" y="105">AD5</text>
<text x="39.4" y="107.5">SDA</text>
<text x="39.4" y="110.1">SCL</text>
<text x="189.8" y="115.2">IO11</text>
<text x="205.6" y="117.6">1k</text>
<text x="179.5" y="122.8">IO10</text>
<text x="195.4" y="125.2">1k</text>
<text x="170.5" y="130.4">IO9</text>
<text x="292.1" y="127.9">+5V</text>
<text x="396.3" y="127.9">+5V</text>
<text x="406.4" y="127.9">+5V</text>
<text x="185.3" y="132.8">1k</text>
<text x="40.7" y="143.1">+5V</text>
<text x="196.4" y="139.6" transform="rotate(-90 196.4 139.6)">1</text>
<text x="206.6" y="139.6" transform="rotate(-90 206.6 139.6)">2</text>
<text x="216.7" y="139.6" transform="rotate(-90 216.7 139.6)">3</text>
<text x="269.1" y="140.4">220</text>
<text x="334.7" y="138.8">12V</text>
<text x="373.2" y="140.4">220</text>
<text x="144.8" y="145.6">+5V</text>
<text x="169.4" y="145.6">IO12</text>
<text x="189.3" y="145.6">A</text>
<text x="266.2" y="149.9">LED-GREEN</text>
<text x="311.9" y="147.9">5V</text>
<text x="375.4" y="149.9">LED-RED</text>
<text x="416" y="147.9">5V</text>
<text x="35.6" y="154.6">1</text>
<text x="35.6" y="152.1">2</text>
<text x="55.7" y="155.7">220</text>
<text x="117.2" y="155.8">IO8</text>
<text x="169.4" y="155.8">IO13</text>
<text x="189.3" y="155.8">B</text>
<text x="288.5" y="150.4">10A01</text>
<text x="392.7" y="150.4">10A01</text>
<text x="27.8" y="159.7">TBLOCK-I2</text>
<text x="75.7" y="160.1">LED-GREEN</text>
<text x="132.1" y="165.7">10k</text>
<text x="169.9" y="166">AD0</text>
<text x="189.3" y="166">C</text>
<text x="258.8" y="168.5">AD2</text>
<text x="274.2" y="170.9">1k</text>
<text x="296.1" y="168.2">BC548</text>
<text x="362.9" y="168.5">AD3</text>
<text x="378.3" y="170.9">1k</text>
<text x="400.3" y="168.2">BC548</text>
<text x="413.9" y="171.2">BUZZER</text>
<text x="169.9" y="176.1">AD1</text>
<text x="189.3" y="176.1">D</text>
</g>
<text font-size="2.4" fill="#0f0" x="313.5" y="70.7">0.0</text>
<text font-size="2.4" fill="#0000c0" x="49.6" y="104.9">LED &amp; Reset</text>
<text font-size="2.4" fill="#800000" x="71.2" y="110">Arduino Nano</text>
<text font-size="1.7" fill="#c00000" x="127.6" y="62.4" transform="rotate(-90 127.6 62.4)">50%</text>
</svg>
